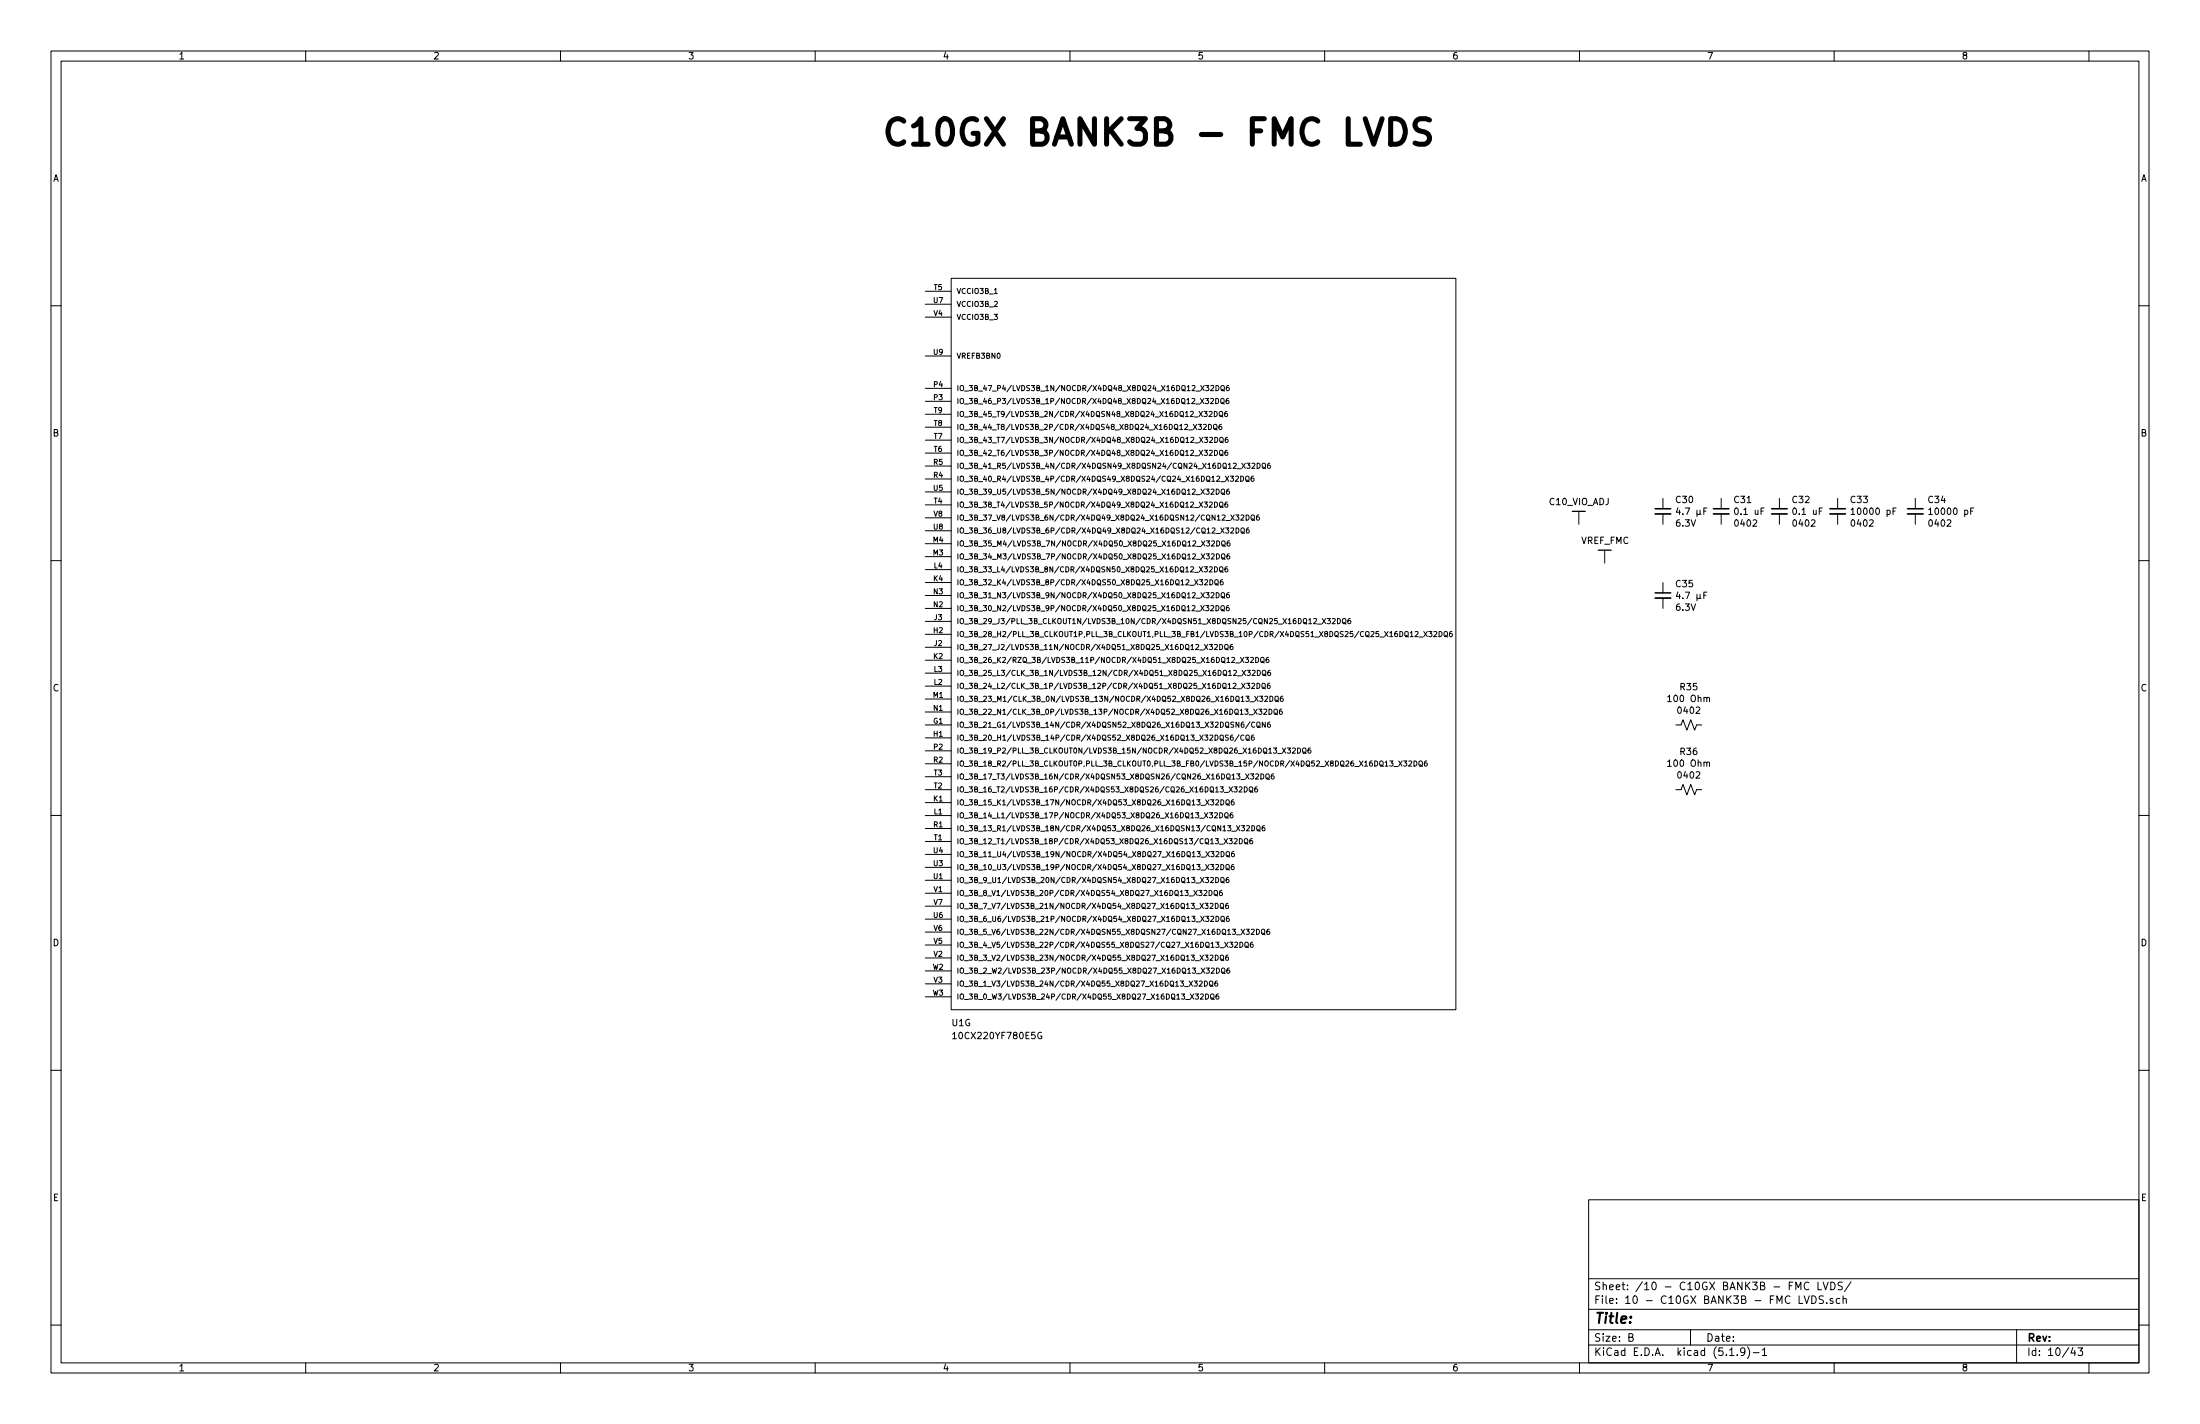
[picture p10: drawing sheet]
<svg xmlns="http://www.w3.org/2000/svg" width="432mm" height="279mm" viewBox="0 0 432 279" stroke-linecap="round" stroke-linejoin="round" font-family="sans-serif">
<g fill="none" stroke="#000" stroke-width=".2">
<path d="M10 10h411.8v259.4h-411.8zM12 12h407.8v255.4h-407.8zM60 10v2M110 10v2M160 10v2M210 10v2M260 10v2M310 10v2M360 10v2M410 10v2M10 60h2M181.6 57.2h5.1"/>
<path d="M181.6 59.7h5.1M186.7 54.6h99v143.5h-99zM195.2 57.6h.6M419.8 60h2M181.6 78.7h5.1M181.6 76.2h5.1M181.6 69.9h5.1M181.6 62.2h5.1M235.6 78.2l.7 1M235.7 75.6l.6 1.1M236.3 78.2l-.7 1M236.3 75.6l-.6 1.1"/>
<path d="M236.6 78.2h.6l-.3 .4 .3 .1v.4l-.2 .1-.4-.1M236.6 75.6h.7l-.4 .4 .4 .2-.1 .4-.1 .1-.5-.1M237.6 78.3l.4-.1 .2 .3-.6 .7h.6M237.6 75.7l.4-.1 .2 .3-.6 .8h.6M238.6 78.2a.51 .51 0 0 1 .6 .5 .51 .51 0 0 1-.6 .5zM238.7 75.6a.51 .51 0 0 1 .5 .5 .51 .51 0 0 1-.5 .6zM239.6 78.3l.2-.1 .4 .1 .1 .5-.3 .4-.4-.2zM239.7 75.8l.2-.2 .4 .2v.5l-.2 .4a.36 .36 0 0 1-.5-.4zM239.8 78.9l.5 .4M239.8 76.4l.6 .3M241.1 78.2h-.2a.63 .63 0 0 0-.1 1l.4-.1v-.4l-.2-.1-.4 .1M241.2 75.6h-.2a.63 .63 0 0 0-.1 1.1l.3-.1 .1-.4-.2-.2-.4 .2"/>
<path d="M181.6 94h5.1M181.6 91.4h5.1M181.6 99.1h5.1M181.6 88.9h5.1M181.6 86.4h5.1M181.6 83.8h5.1M181.6 81.3h5.1M181.6 96.5h5.1M235.2 83.3h.6l-.3 .3 .3 .2v.4l-.2 .1-.4-.1M235.7 96l.7 1M236.2 83.3h.4l.2 .2-.7 .8h.7M236.3 80.7h.6l-.3 .4 .3 .2v.3l-.2 .1-.4-.1"/>
<path d="M236.3 98.5h.7l-.4 .4 .4 .2-.1 .3-.1 .1-.5-.1M236.3 88.3h.7l-.4 .4 .4 .2-.1 .4-.1 .1-.5-.1M236.4 85.8h.6l-.3 .4 .3 .2v.3l-.2 .1-.4-.1M236.4 96l-.7 1M236.7 96h.6l-.3 .3 .3 .2v.4l-.2 .1-.4-.1M237.2 83.3a.51 .51 0 0 1 .6 .5 .51 .51 0 0 1-.6 .5zM237.3 80.8l.4-.1 .2 .3-.6 .7h.6M237.4 98.6l.3-.1 .2 .3-.6 .7h.6M237.4 88.4l.3-.1 .2 .3-.6 .8h.6M237.4 85.9l.4-.1 .2 .3-.6 .7h.6M237.7 96h.4l.2 .2-.7 .8h.7M238.2 83.4l.2-.1 .4 .1 .1 .5-.3 .4-.4-.2z"/>
<path d="M238.3 80.7a.51 .51 0 0 1 .6 .5 .51 .51 0 0 1-.6 .5zM238.4 98.5a.51 .51 0 0 1 .6 .5 .51 .51 0 0 1-.6 .5zM238.4 88.3a.51 .51 0 0 1 .6 .5 .51 .51 0 0 1-.6 .6zM238.4 84l.5 .4M238.4 85.8a.51 .51 0 0 1 .6 .5 .51 .51 0 0 1-.6 .5zM238.7 96a.51 .51 0 0 1 .6 .5 .51 .51 0 0 1-.6 .5zM239.3 80.8l.2-.1 .4 .1 .1 .6-.2 .3h-.3l-.2-.1zM239.4 98.6l.2-.1 .4 .1v.6l-.2 .3-.4-.1zM239.4 88.5l.2-.2 .4 .2v.5l-.2 .4-.4-.2zM239.4 85.9l.2-.1 .4 .1 .1 .6a.36 .36 0 0 1-.5 .3l-.2-.3zM239.5 81.5l.5 .3M239.5 99.3l.6 .3"/>
<path d="M239.5 89.1l.6 .3M239.6 86.6l.5 .3M239.6 94.5h.8M239.7 83.3h-.2a.63 .63 0 0 0-.1 1l.4-.1v-.4l-.2-.2-.4 .2M239.7 96.1l.2-.1 .4 .1 .1 .5-.2 .3-.3 .1-.2-.2zM239.9 96.7l.5 .4M240.5 93.4l.7 1M240.8 80.7l-.4 .2v.6l.2 .2 .3-.1-.1-.4-.2-.1-.2 .2M240.9 98.5l-.4 .2-.1 .6 .2 .2 .3-.1v-.5h-.3l-.2 .2M240.9 88.3l-.4 .3-.1 .6 .2 .2 .3-.1v-.5l-.3-.1-.2 .2M240.9 85.8l-.4 .2v.6l.1 .2 .4-.1-.1-.5h-.3l-.1 .2M241.2 93.4l-.7 1"/>
<path d="M241.2 96h-.2a.63 .63 0 0 0-.1 1l.4-.1v-.4l-.2-.2-.4 .2M241.5 93.4h.6l-.3 .4 .3 .2v.3l-.2 .1-.4-.1M242.5 93.5l.4-.1 .2 .3-.7 .7h.7M242.8 92h.8M243.5 93.4a.51 .51 0 0 1 .6 .5 .51 .51 0 0 1-.6 .5zM243.7 90.9l.7 1M244.4 90.9l-.7 1M244.5 93.5l.2-.1 .4 .1 .1 .6a.36 .36 0 0 1-.5 .3l-.2-.3zM244.7 94.2l.5 .3M244.7 90.9h.6l-.3 .4 .3 .1v.4l-.1 .1-.5-.1M245.7 91l.4-.1 .2 .3-.6 .7h.6M246 93.4l-.4 .2-.1 .6 .2 .2 .4-.1-.1-.4-.3-.1-.2 .2"/>
<path d="M246.7 90.9a.51 .51 0 0 1 .6 .5 .51 .51 0 0 1-.6 .5zM247.8 91l.2-.1 .3 .1 .1 .5-.2 .4-.4-.2zM247.9 91.6l.5 .4M249.3 90.9h-.2a.63 .63 0 0 0-.1 1l.3-.1 .1-.4-.2-.1-.4 .1M326.4 97.8v2M337.8 97.8v2M349.2 97.8v2M360.7 97.8v2M372.2 99.7h-.6v1.2M375.9 97.8v2M387.4 99.7h-.6v1.2M10 110h2"/>
<path d="M181.6 114.3h5.1M181.6 111.8h5.1M181.6 109.2h5.1M181.6 106.7h5.1M181.6 119.4h5.1M181.6 116.8h5.1M181.6 104.1h5.1M181.6 101.6h5.1M234.5 113.7l.6 1.1M235.1 113.7l-.6 1.1M235.4 111.2l.6 1M235.4 113.7h.6l-.3 .4 .3 .1v.5l-.1 .1-.5-.1"/>
<path d="M235.7 118.8l.6 1M235.7 116.3l.7 1M235.8 108.7l.6 1M236 111.2l-.6 1M236.3 111.2h.7l-.4 .4 .4 .2-.1 .3-.1 .1-.5-.1M236.3 118.8l-.6 1M236.4 116.3l-.7 1M236.4 113.8l.4-.1 .2 .3-.6 .8h.6M236.4 108.7l-.6 1M236.6 118.8h.7l-.4 .4 .4 .2-.1 .3-.1 .1-.5-.1M236.7 116.3h.6l-.3 .4 .3 .1v.4l-.2 .1-.4-.1M236.7 108.7h.7l-.4 .3 .4 .2-.1 .4-.1 .1-.5-.1"/>
<path d="M236.8 106.1h.6l-.3 .4 .3 .2v.3l-.2 .1-.4-.1M237.4 111.3l.3-.1 .2 .3-.6 .7h.6M237.5 113.7a.51 .51 0 0 1 .6 .5 .51 .51 0 0 1-.6 .6zM237.6 118.9l.4-.1 .2 .3-.6 .7h.6M237.7 116.4l.4-.1 .2 .3-.7 .7h.7M237.7 108.7h.4l.2 .2-.6 .8h.6M237.8 106.2l.4-.1 .2 .3-.7 .7h.7M238.4 111.2a.51 .51 0 0 1 .6 .5 .51 .51 0 0 1-.6 .5zM238.5 113.9l.2-.2 .4 .2v.7l-.2 .2-.4-.2zM238.6 114.5l.5 .3M238.7 118.8a.51 .51 0 0 1 .5 .5 .51 .51 0 0 1-.5 .5zM238.7 104.7h.7"/>
<path d="M238.7 116.3a.51 .51 0 0 1 .6 .5 .51 .51 0 0 1-.6 .5zM238.8 108.7a.51 .51 0 0 1 .5 .5 .51 .51 0 0 1-.5 .5zM238.8 106.1a.51 .51 0 0 1 .6 .5 .51 .51 0 0 1-.6 .5zM239.4 111.3l.2-.1 .4 .1v.6l-.2 .3-.4-.1zM239.5 112l.6 .3M239.6 103.6l.7 1M239.7 118.9l.2-.1 .4 .1v.6l-.2 .3a.36 .36 0 0 1-.5-.3zM239.7 116.4l.2-.1 .4 .1 .1 .5-.2 .3-.3 .1-.2-.2zM239.8 108.8l.2-.1 .4 .1v.5l-.1 .3-.3 .1-.2-.2zM239.8 106.2l.2-.1 .4 .1 .1 .6-.2 .3h-.3l-.2-.1zM239.8 119.6l.6 .3M239.9 117l.5 .4"/>
<path d="M239.9 109.4l.6 .4M240 113.7l-.4 .1-.1 .8 .2 .2 .3-.1v-.5l-.3-.1-.2 .2M240 106.9l.5 .3M240.3 103.6l-.7 1M240.6 103.6h.6l-.4 .4 .4 .1-.1 .4h-.5M240.6 102.1h.8M240.9 111.2l-.4 .2-.1 .6 .2 .2 .3-.1v-.5h-.3l-.2 .2M241.2 118.8h-.2a.63 .63 0 0 0-.1 1l.3-.1 .1-.3-.2-.2-.4 .2M241.2 116.3h-.2a.63 .63 0 0 0-.1 1l.4-.1v-.4l-.2-.1-.4 .1M241.3 108.7h-.2a.63 .63 0 0 0-.1 1l.3-.1 .1-.4-.2-.2-.4 .2M241.3 106.1l-.4 .2-.1 .6 .2 .2 .4-.1-.1-.4-.3-.1-.2 .2M241.6 103.7l.4-.1 .1 .3-.6 .7h.6"/>
<path d="M241.6 101l.6 1.1M242.2 101l-.6 1.1M242.5 101h.7l-.4 .4 .3 .1v.5l-.1 .1-.5-.1M242.6 103.6a.51 .51 0 0 1 .6 .5 .51 .51 0 0 1-.6 .5zM243.6 101.1l.3-.1 .2 .3-.6 .8h.6M243.6 103.7l.2-.1 .4 .1v.5l-.2 .4-.4-.2zM243.7 104.3l.6 .4M244.6 101a.51 .51 0 0 1 .6 .5 .51 .51 0 0 1-.6 .6zM245.1 103.6l-.3 .1-.2 .7 .2 .2 .4-.1-.1-.5h-.3l-.2 .1M245.6 101.2l.2-.2 .4 .2v.7l-.2 .2-.4-.2zM245.7 101.8l.6 .3M247.1 101l-.4 .1-.1 .8 .2 .2 .3-.1v-.5l-.3-.1-.2 .2"/>
<path d="M309.9 100.3v2.6M315 108v2.5M326.4 100.8v2.1M326.4 114.3v2M326.4 117.3v2.1M337.8 100.8v2.1M349.2 100.8v2.1M360.7 100.8v2.1M363.3 100l.4-.3v1.2M363.3 100.9h.7M375.9 100.8v2.1M378.6 100l.3-.3v1.2"/>
<path d="M378.6 100.9h.7M419.8 110h2M181.6 124.5h5.1M181.6 127h5.1M181.6 121.9h5.1M181.6 129.5h5.1M181.6 134.6h5.1M181.6 132.1h5.1M181.6 137.2h5.1M181.6 139.7h5.1M236.4 126.4l.7 1.1M237.1 126.4l-.7 1.1"/>
<path d="M237.4 126.4h.6l-.4 .4 .4 .2-.1 .4-.1 .1-.4-.1M238.4 126.5l.4-.1 .2 .3-.7 .8h.7M239.4 126.4a.51 .51 0 0 1 .6 .5 .51 .51 0 0 1-.6 .6zM240.4 126.6l.2-.2 .4 .2v.5l-.1 .3-.3 .1-.2-.2zM240.6 127.2l.5 .3M241.9 126.4l-.4 .3-.1 .6 .2 .2 .4-.1-.1-.5-.3-.1-.2 .2M242.5 130.1h.8M242.8 135.2h.8M242.9 132.6h.8M243.5 129l.6 1M243.7 134.1l.7 1M243.8 131.5l.7 1"/>
<path d="M244.1 129l-.6 1M244.4 134.1l-.7 1M244.4 129h.7l-.4 .4 .4 .1-.1 .4-.1 .1-.5-.1M244.5 131.5l-.7 1M244.7 134.1h.6l-.3 .3 .3 .2-.1 .4-.1 .1-.4-.1M244.8 131.5h.6l-.3 .4 .3 .2-.1 .3-.1 .1-.4-.1M245.3 137.7h.8M245.4 129.1l.4-.1 .2 .3-.6 .7h.6M245.7 134.1h.4l.2 .2-.7 .8h.7M245.8 131.6l.4-.1 .2 .3-.7 .7h.7M246.1 139.1l.6 1.1M246.3 136.6l.6 1"/>
<path d="M246.5 129a.51 .51 0 0 1 .5 .5 .51 .51 0 0 1-.5 .5zM246.7 134.1a.51 .51 0 0 1 .6 .5 .51 .51 0 0 1-.6 .5zM246.7 139.1l-.6 1.1M246.8 131.5a.51 .51 0 0 1 .6 .5 .51 .51 0 0 1-.6 .5zM246.9 136.6l-.6 1M247 139.1h.7l-.4 .4 .4 .2-.1 .4-.1 .1-.5-.1M247.2 136.6h.7l-.4 .4 .4 .2-.1 .3-.1 .1-.5-.1M247.5 129.1l.2-.1 .4 .1v.5l-.1 .3-.3 .1-.2-.2zM247.6 129.7l.6 .4M247.7 134.2l.2-.1 .4 .1v.5l-.1 .3-.3 .1-.2-.2zM247.8 131.6l.2-.1 .4 .1v.6l-.2 .3a.36 .36 0 0 1-.4-.3zM247.9 134.8l.5 .4"/>
<path d="M248 132.3l.5 .3M248.1 139.2l.3-.1 .2 .3-.6 .8h.6M248.2 136.7l.4-.1 .2 .3-.6 .7h.6M249 129l-.5 .2v.6l.2 .2 .3-.1v-.5h-.3l-.2 .1M249.1 139.1a.51 .51 0 0 1 .6 .5 .51 .51 0 0 1-.6 .6zM249.2 134.1h-.3l-.2 .4 .1 .5h.4v-.5l-.3-.1-.2 .2M249.3 136.6a.51 .51 0 0 1 .5 .5 .51 .51 0 0 1-.5 .5zM249.3 131.5h-.2a.63 .63 0 0 0-.1 1l.4-.1v-.3l-.2-.2-.4 .2M250.1 139.3l.2-.2 .4 .2v.5a.36 .36 0 0 1-.4 .4l-.3-.4zM250.2 139.9l.6 .3M250.3 136.7l.2-.1 .4 .1v.6l-.1 .3h-.3l-.2-.1zM250.4 137.4l.6 .3"/>
<path d="M251.6 139.1l-.4 .3-.1 .6 .2 .2 .3-.1v-.5l-.3-.1-.2 .2M251.8 136.6h-.2a.63 .63 0 0 0-.1 1h.3l.1-.4-.2-.2-.4 .2M257.8 121.4h.4l.2 .2-.6 .8h.6M258.6 122.5h.8M259.5 121.4l.7 1M260.2 121.4l-.7 1M260.5 121.4h.6l-.3 .3 .3 .2v.4l-.2 .1-.4-.1M261.5 121.4h.4l.2 .2-.7 .8h.7M262.5 121.4a.51 .51 0 0 1 .6 .5 .51 .51 0 0 1-.6 .5zM263.5 121.5l.2-.1 .4 .1 .1 .5-.3 .4a.36 .36 0 0 1-.4-.4zM263.7 122.1l.5 .4M265 121.4h-.2a.63 .63 0 0 0-.1 1l.4-.1v-.4l-.2-.2-.4 .2"/>
<path d="M275.8 124l.2-.1 .4 .1v.6l-.3 .3-.3-.1zM275.9 124.7l.6 .3M276.8 124.2l.3-.3v1M276.8 124.9h.6M277.7 124l.5-.1 .1 .3-.6 .7h.6M278.5 125h.8M279.5 123.9l.6 1M280.1 123.9l-.6 1M280.4 123.9h.7l-.4 .4 .4 .2-.1 .3-.2 .1-.4-.1M281.4 124l.4-.1 .2 .3-.6 .7h.6M282.4 123.9a.51 .51 0 0 1 .6 .5 .51 .51 0 0 1-.6 .5zM283.5 124l.2-.1 .3 .1 .1 .6-.2 .3h-.2l-.2-.1z"/>
<path d="M283.6 124.7l.5 .3M285 123.9h-.2a.63 .63 0 0 0-.1 1l.3-.1 .1-.3-.2-.2-.4 .2M335 137l.2-.2 .3 .1v.8M10 160h2M181.6 142.2h5.1M181.6 144.8h5.1M181.6 157.5h5.1M181.6 147.3h5.1M181.6 149.9h5.1M181.6 154.9h5.1M181.6 152.4h5.1M236.4 159.5l.7 1"/>
<path d="M236.6 156.9l.7 1M237.1 159.5l-.7 1M237.3 156.9l-.7 1M237.4 159.5h.6l-.4 .3 .4 .2-.1 .4-.1 .1-.4-.1M237.6 156.9h.6l-.3 .4 .3 .2v.3l-.2 .1-.4-.1M238.4 159.5h.4l.2 .2-.7 .8h.7M238.6 157l.4-.1 .2 .3-.6 .7h.6M239.4 159.5a.51 .51 0 0 1 .6 .5 .51 .51 0 0 1-.6 .5zM239.6 145l.6 .3M239.6 156.9a.51 .51 0 0 1 .6 .5 .51 .51 0 0 1-.6 .5zM240.3 155.5h.8M240.4 159.6l.2-.1 .4 .1v.5l-.1 .3-.3 .1-.2-.2z"/>
<path d="M240.6 157l.2-.1 .4 .1 .1 .6-.3 .3-.4-.1zM240.8 157.7l.5 .3M241.1 144.3h-.5a.42 .42 0 0 0 .4 .5v.4h-.5M241.2 154.4l.7 1M241.9 159.5l-.4 .2-.1 .6 .2 .2 .4-.1-.1-.5-.3-.1-.2 .2M241.9 154.4l-.7 1M242 144.2l-.5 .2v.6l.2 .2 .3-.1v-.4l-.3-.1-.2 .2M242.1 156.9h-.1a.63 .63 0 0 0-.1 1l.3-.1v-.3l-.1-.2-.4 .2M242.2 154.4h.6l-.3 .4 .3 .1v.4l-.2 .1-.4-.1M243.2 154.5l.4-.1 .2 .3-.6 .7h.6M243.2 144.2l-.9 1.3M243.6 152.9h.7"/>
<path d="M244.1 141.7l-.4 .1-.1 .7 .2 .2 .3-.1v-.5h-.3l-.2 .1M244.1 144.3a.46 .46 0 0 0-.6 .4 .46 .46 0 0 0 .6 .4M244.2 154.4a.51 .51 0 0 1 .6 .5 .51 .51 0 0 1-.6 .5zM244.5 151.8l.7 1.1M244.6 144.3l.2-.1 .4 .1v.8l-.2 .1-.4-.1zM244.7 145l.5 .3M245.2 140.2h.7M245.2 151.8l-.7 1.1M245.2 154.5l.2-.1 .4 .1 .1 .5-.3 .4a.36 .36 0 0 1-.4-.4zM245.3 141.6l-.8 1.3M245.4 155.1l.5 .4M245.4 151.8h.7l-.4 .4 .4 .2-.1 .4-.1 .1-.5-.1"/>
<path d="M246.1 144.2l-.4 .1-.1 .7 .2 .2 .3-.1v-.4l-.3-.1-.2 .2M246.3 141.8a.45 .45 0 0 0-.7 .4 .45 .45 0 0 0 .7 .4M246.5 151.9l.3-.1 .2 .3-.6 .8h.6M246.7 154.4h-.1a.63 .63 0 0 0-.1 1l.3-.1v-.4l-.1-.1-.4 .1M246.8 141.7l.5 .1v.5l-.2 .4-.4-.2v-.5zM246.8 142.4l.6 .4M247.5 151.8a.51 .51 0 0 1 .6 .5 .51 .51 0 0 1-.6 .6zM248.3 141.7v1l-.5-1v1M248.5 152l.2-.2 .4 .2v.5l-.1 .3-.3 .1-.2-.2zM248.6 152.6l.6 .3M249.3 141.7h-.2a.63 .63 0 0 0-.1 1l.3-.1 .1-.4-.2-.1-.4 .1M250 151.8l-.4 .3-.1 .6 .2 .2 .3-.1v-.5l-.3-.1-.2 .2"/>
<path d="M250.8 147.9h.7M251.7 146.8l.6 1M252.3 146.8l-.6 1M252.7 146.8h.6l-.4 .3 .4 .2-.1 .4-.1 .1-.4-.1M253.7 146.8h.4l.2 .2-.7 .8h.7M254.7 146.8a.51 .51 0 0 1 .6 .5 .51 .51 0 0 1-.6 .5zM255.7 146.9l.2-.1 .4 .1v.5a.36 .36 0 0 1-.4 .4l-.2-.4zM255.9 147.5l.5 .4M257.2 146.8l-.4 .2-.1 .6 .2 .2 .4-.1-.1-.5-.3-.1-.2 .2M271.9 150.3h.5M272.8 149.3h.6l-.3 .4 .3 .2v.3l-.2 .1-.4-.1M273.6 150.4h.8"/>
<path d="M274.5 149.3l.7 1M275.2 149.3l-.7 1M275.5 149.3h.6l-.3 .4 .3 .2v.3l-.2 .1-.4-.1M276.5 149.4l.4-.1 .2 .3-.6 .7h.6M277.5 149.3a.51 .51 0 0 1 .6 .5 .51 .51 0 0 1-.6 .5zM278.5 149.4l.2-.1 .4 .1 .1 .6a.36 .36 0 0 1-.5 .3l-.2-.3zM278.7 150.1l.5 .3M280 149.3l-.4 .2v.6l.1 .2 .4-.1-.1-.5h-.3l-.1 .2M328.9 142.2h1l.4-1 .8 2.1 .8-2.1 .7 2.1 .4-1.1h1M328.9 154.9h1l.4-1 .8 2.1 .8-2.1 .7 2.1 .4-1.1h1M335 149.7l.2-.2 .3 .1v.8M419.8 160h2"/>
<path d="M181.6 160h5.1M181.6 162.6h5.1M181.6 165.1h5.1M181.6 172.7h5.1M181.6 170.2h5.1M181.6 167.6h5.1M181.6 175.3h5.1M181.6 177.8h5.1M235.3 174.7h.6l-.3 .4 .3 .2v.3l-.2 .1-.4-.1M235.6 172.2l.7 1M235.7 179.8l.6 1M236.3 174.8l.4-.1 .2 .3-.7 .7h.7"/>
<path d="M236.3 172.2l-.7 1M236.3 179.8l-.6 1M236.5 177.2h.6l-.3 .4 .3 .2-.1 .4h-.5M236.6 172.2h.6l-.3 .3 .3 .2v.4l-.2 .1-.4-.1M236.6 179.8h.7l-.4 .4 .4 .1-.1 .4-.1 .1-.5-.1M236.6 169.6l.7 1M236.7 167.1l.7 1M237.3 174.7a.51 .51 0 0 1 .6 .5 .51 .51 0 0 1-.6 .5zM237.3 169.6l-.7 1M237.4 167.1l-.7 1M237.5 177.3l.4-.1 .2 .3-.6 .8h.6M237.6 172.2h.4l.2 .2-.6 .8h.6"/>
<path d="M237.6 169.6h.6l-.3 .4 .3 .2v.3l-.2 .1-.4-.1M237.6 167.1h.7l-.4 .4 .4 .1-.1 .4-.1 .1-.5-.1M237.6 179.9l.4-.1 .2 .3-.6 .7h.6M238.3 174.8l.2-.1 .4 .1 .1 .6-.3 .3-.4-.1zM238.5 175.5l.5 .3M238.5 177.2a.51 .51 0 0 1 .6 .5 .51 .51 0 0 1-.6 .6zM238.6 172.2a.51 .51 0 0 1 .6 .5 .51 .51 0 0 1-.6 .5zM238.6 169.7l.4-.1 .2 .3-.6 .7h.6M238.7 167.2l.4-.1 .1 .3-.6 .7h.6M238.7 179.8a.51 .51 0 0 1 .5 .5 .51 .51 0 0 1-.5 .5zM239.3 165.6h.8M239.5 177.4l.2-.2 .4 .2 .1 .5-.2 .3-.3 .1-.2-.2z"/>
<path d="M239.6 172.3l.2-.1 .4 .1 .1 .5-.3 .4-.4-.2zM239.6 169.6a.51 .51 0 0 1 .6 .5 .51 .51 0 0 1-.6 .5zM239.7 167.1a.51 .51 0 0 1 .6 .5 .51 .51 0 0 1-.6 .5zM239.7 179.9l.2-.1 .4 .1v.5l-.2 .4a.36 .36 0 0 1-.5-.4zM239.7 178l.5 .3M239.8 172.9l.5 .4M239.8 174.7l-.4 .2-.1 .6 .2 .2 .4-.1-.1-.5h-.3l-.2 .2M240.3 164.5l.6 1.1M240.6 160.2l.5 .4M240.6 169.7l.2-.1 .4 .1 .1 .6-.3 .3-.4-.1zM240.7 167.2l.2-.1 .4 .1v.5l-.2 .4a.36 .36 0 0 1-.5-.4zM240.8 170.4l.5 .3"/>
<path d="M240.8 167.8l.6 .4M240.9 164.5l-.6 1.1M241 177.2l-.3 .1-.1 .8 .1 .2 .4-.1-.1-.5-.3-.1-.1 .2M241.1 172.2h-.2a.63 .63 0 0 0-.1 1l.4-.1v-.4l-.2-.2-.4 .2M241.2 179.8h-.2a.63 .63 0 0 0-.1 1l.3-.1 .1-.4-.2-.1-.4 .1M241.2 164.5h.7l-.4 .4 .4 .2-.1 .4-.1 .1-.5-.1M241.8 163.1h.7M242.1 169.6h-.1a.63 .63 0 0 0-.1 1l.3-.1v-.3l-.1-.2-.4 .2M242.2 167.1h-.2a.63 .63 0 0 0-.1 1l.3-.1 .1-.4-.2-.1-.4 .1M242.2 164.6l.4-.1 .2 .3-.6 .8h.6M242.7 162l.7 1M243.3 164.5a.51 .51 0 0 1 .5 .5 .51 .51 0 0 1-.5 .6z"/>
<path d="M243.4 162l-.7 1M243.7 162h.6l-.4 .4 .4 .2-.1 .3-.1 .1-.4-.1M244.3 164.7l.2-.2 .4 .2v.5l-.2 .4a.36 .36 0 0 1-.5-.4zM244.4 165.3l.6 .3M244.7 162.1l.4-.1 .1 .3-.6 .7h.6M245.7 162a.51 .51 0 0 1 .6 .5 .51 .51 0 0 1-.6 .5zM245.8 164.5h-.2a.63 .63 0 0 0-.1 1.1l.3-.1 .1-.4-.2-.2-.4 .2M246.7 162.1l.2-.1 .4 .1v.6l-.2 .3-.4-.1zM246.8 162.8l.6 .3M248.2 162l-.3 .1-.2 .3 .1 .5 .4 .1v-.6h-.3l-.2 .2M181.6 180.3h5.1M181.6 188h5.1"/>
<path d="M181.6 193h5.1M181.6 185.4h5.1M181.6 182.9h5.1M181.6 190.5h5.1M181.6 195.6h5.1M234.4 192.5h.6l-.4 .4 .4 .1-.1 .4-.1 .1-.4-.1M234.6 195h.6l-.3 .4 .3 .2v.3l-.2 .1-.4-.1M235.4 192.6l.4-.1 .2 .3-.7 .7h.7M235.6 195.1l.4-.1 .2 .3-.6 .7h.6M236.4 192.5a.51 .51 0 0 1 .6 .5 .51 .51 0 0 1-.6 .5zM236.5 187.4h.6l-.3 .4 .3 .2-.1 .4-.5-.1M236.6 195a.51 .51 0 0 1 .6 .5 .51 .51 0 0 1-.6 .5z"/>
<path d="M236.7 189.9h.7l-.4 .4 .4 .2-.1 .4-.1 .1-.5-.1M237.4 192.6l.2-.1 .4 .1v.5a.36 .36 0 0 1-.4 .4l-.2-.4zM237.5 187.5l.4-.1 .2 .3-.6 .7h.6M237.6 193.2l.5 .4M237.6 195.1l.2-.1 .4 .1 .1 .6-.3 .3a.36 .36 0 0 1-.4-.3zM237.7 190l.4-.1 .2 .3-.6 .8h.6M237.8 195.8l.5 .3M238.5 187.4a.51 .51 0 0 1 .6 .5 .51 .51 0 0 1-.6 .5zM238.8 189.9a.51 .51 0 0 1 .5 .5 .51 .51 0 0 1-.5 .6zM238.9 192.5l-.4 .2-.1 .6 .2 .2 .4-.1-.1-.5h-.3l-.2 .1M239.1 195h-.1a.63 .63 0 0 0-.1 1l.3-.1v-.3l-.1-.2-.4 .2M239.4 186h.8"/>
<path d="M239.5 187.5l.2-.1 .4 .1 .1 .6-.2 .3h-.3l-.2-.1zM239.7 188.2l.5 .3M239.8 190.1l.2-.2 .4 .2v.5l-.2 .4-.4-.2zM239.8 180.5l.6 .4M239.9 190.7l.6 .3M240.4 184.9l.6 1M241 187.4l-.3 .1-.1 .7 .1 .2 .4-.1-.1-.5h-.3l-.1 .2M241 184.9l-.6 1M241.3 189.9h-.2a.63 .63 0 0 0-.1 1.1l.3-.1 .1-.4-.2-.2-.4 .2M241.3 184.9h.7l-.4 .3 .4 .2-.1 .4-.1 .1-.5-.1M242.3 184.9h.4l.2 .2-.6 .8h.6M242.7 183.4h.8"/>
<path d="M243.4 184.9a.51 .51 0 0 1 .5 .5 .51 .51 0 0 1-.5 .5zM243.6 182.3l.7 1M244.3 182.3l-.7 1M244.4 185l.2-.1 .4 .1v.5l-.2 .4-.4-.2zM244.5 185.6l.6 .4M244.6 182.3h.6l-.3 .4 .3 .1v.4l-.2 .1-.4-.1M245.6 182.4l.4-.1 .2 .3-.7 .7h.7M245.9 184.9h-.2a.63 .63 0 0 0-.1 1l.3-.1 .1-.4-.2-.2-.4 .2M246.6 182.3a.51 .51 0 0 1 .6 .5 .51 .51 0 0 1-.6 .5zM247.6 182.4l.2-.1 .4 .1-.1 .9h-.3l-.2-.1zM247.8 183.1l.5 .3M249.1 182.3l-.3 .1-.2 .7 .2 .2 .4-.1-.1-.4-.3-.1-.2 .2"/>
<path d="M10 210h2M187 202.9l.4-.4v1.3M187 203.8h.7M204.4 202.6a.59 .59 0 0 0-.7 .6 .59 .59 0 0 0 .7 .6l.1-.5h-.3M419.8 210h2M311.8 235.4h108v32h-108zM10 260h2M311.8 256.9h108M311.8 250.9h108M354.1 254.3l.5 1.5 .5-1.5M355 251.7a.71 .71 0 0 0-1 .5 .71 .71 0 0 0 .8 .9l.2-.2M355.6 254.3a.76 .76 0 0 1 .9 .7 .76 .76 0 0 1-.9 .8z"/>
<path d="M356.8 251.6v1.5h.7M357.8 251.6l.5 1.5 .5-1.5M357.9 254.3h-.6l-.3 .2 .1 .3 .7 .4v.4l-.2 .2-.6-.1M358.5 255.6v.2M359.3 251.6a.75 .75 0 0 1 .9 .7 .75 .75 0 0 1-.9 .8zM359.7 254.8h-.3l-.2 .2 .1 .2 .4 .1v.4h-.5M361.1 254.8h-.4l-.3 .2 .1 .6 .2 .2 .4-.1M361.6 251.6h-.6l-.2 .2 .1 .4 .6 .3v.4l-.2 .2-.5-.1M361.7 254.9l.2-.1h.4l.1 1M361.7 254.3v1.5M363.3 251.5l-1.3 1.9M419.8 260h2"/>
<path d="M60 267.4v2M110 267.4v2M160 267.4v2M210 267.4v2M260 267.4v2M310 267.4v2M311.8 263.9h108M311.8 260.9h108M319.7 262.4l.7-.1 .1-.2-.1-.4h-.7v1.5h.6l.2-.2 .1-.3-.4-.3M331.8 260.9v3M339.5 266h.8M341 265.8v.2"/>
<path d="M342.5 265.1l-.3 .3-.4-.1-.2-.2 .2-.6h.4l.3 .2-.1 .9-.3 .4h-.3M343 264.3a1.71 1.71 0 0 1 0 2.2M344.1 265.4h1.2M345.9 264.9l.4-.4v1.5M345.9 266h.9M360 267.4v2M395.8 260.9v6.5M406.9 264.4l-.4 1.1h.9M407.2 265v1M407.8 264.5h1l-.5 .5 .4 .2v.6l-.2 .2-.7-.2M410 267.4v2"/>
</g>
<path d="M324.9 100.8h3M324.9 117.3h3M336.3 100.8h3M347.7 100.8h3.1M359.2 100.8h3M374.4 100.8h3" fill="none" stroke="#000" stroke-width=".33"/>
<path d="M324.9 99.8h3M336.3 99.8h3M347.7 99.8h3.1M359.2 99.8h3M374.4 99.8h3M324.9 116.3h3" fill="none" stroke="#000" stroke-width=".3"/>
<path d="M308.6 100.3h2.5M313.7 108h2.5" fill="none" stroke="#000" stroke-width=".25"/>
<path d="M267.9 23.3l1.7 5 1.7-5M272.9 23.3h1.2a2.29 2.29 0 0 1 1.7 2.9 2.19 2.19 0 0 1-2.9 2.1zM280.6 23.5l-.7-.2h-1.2a1.22 1.22 0 0 0-1 1.2 1.22 1.22 0 0 0 1 1.2 1.79 1.79 0 0 1 1.9 1.2 1.27 1.27 0 0 1-1 1.4h-1.2l-.7-.2" fill="none" stroke="#000" stroke-width=".99"/>
<text font-size="7" x="172.7" y="28.5">C10GX BANK3B - FMC LVDS</text>
<text font-size="2.8" x="312.8" y="259.7">Title:</text>
<g font-size="2.1">
<text x="312.8" y="255.8">File: 10 - C10GX BANK3B - FMC LVDS.sch</text>
<text x="312.8" y="253.1">Sheet: /10 - C10GX BANK3B - FMC LVDS/</text>
<text x="312.8" y="263.2">Size: B</text>
<text x="334.8" y="263.2">Date:</text>
<text x="397.8" y="263.2">Rev:</text>
<text x="312.8" y="266">KiCad E.D.A. kicad (5.1.9)-1</text>
<text x="397.8" y="266">Id: 10/43</text>
</g>
<g font-size="1.8">
<text x="35" y="11.6">1</text>
<text x="85" y="11.6">2</text>
<text x="135" y="11.6">3</text>
<text x="185" y="11.6">4</text>
<text x="235" y="11.6">5</text>
<text x="285" y="11.6">6</text>
<text x="335" y="11.6">7</text>
<text x="385" y="11.6">8</text>
<text x="10.4" y="35.6">A</text>
<text x="420.2" y="35.6">A</text>
<text x="10.4" y="85.6">B</text>
<text x="420.2" y="85.6">B</text>
<text x="304.1" y="99.1">C10_VIO_ADJ</text>
<text x="329" y="98.7">C30</text>
<text x="329.5" y="101">4.7 µF</text>
<text x="340.4" y="98.7">C31</text>
<text x="340.8" y="101">0.1 uF</text>
<text x="351.9" y="98.7">C32</text>
<text x="352.2" y="101">0.1 uF</text>
<text x="363.3" y="98.7">C33</text>
<text x="363.9" y="101">10000 pF</text>
<text x="378.5" y="98.7">C34</text>
<text x="379.2" y="101">10000 pF</text>
<text x="310.3" y="106.7">VREF_FMC</text>
<text x="329.1" y="103.3">6.3V</text>
<text x="340.7" y="103.3">0402</text>
<text x="352.1" y="103.3">0402</text>
<text x="363.6" y="103.3">0402</text>
<text x="378.8" y="103.3">0402</text>
<text x="329" y="115.2">C35</text>
<text x="329.1" y="119.8">6.3V</text>
<text x="329.5" y="117.5">4.7 µF</text>
<text x="10.4" y="135.6">C</text>
<text x="327.7" y="137.7">100 Ohm</text>
<text x="329.8" y="135.4">R35</text>
<text x="420.2" y="135.6">C</text>
<text x="329.5" y="140.1">0402</text>
<text x="329.8" y="148.1">R36</text>
<text x="327.7" y="150.4">100 Ohm</text>
<text x="329.5" y="152.8">0402</text>
<text x="10.4" y="185.6">D</text>
<text x="420.2" y="185.6">D</text>
<text x="186.9" y="201.3">U1G</text>
<text x="187.7" y="203.9">10CX220YF780E5G</text>
<text x="10.4" y="235.6">E</text>
<text x="420.2" y="235.6">E</text>
<text x="35" y="269">1</text>
<text x="85" y="269">2</text>
<text x="135" y="269">3</text>
<text x="185" y="269">4</text>
<text x="235" y="269">5</text>
<text x="285" y="269">6</text>
<text x="335" y="269">7</text>
<text x="385" y="269">8</text>
</g>
<g font-size="1.4">
<text x="183.3" y="59.4">U7</text>
<text x="183.3" y="56.9">T5</text>
<text x="187.7" y="57.7">VCCIO3B_1</text>
<text x="183.3" y="62">V4</text>
<text x="187.7" y="60.2">VCCIO3B_2</text>
<text x="187.7" y="62.7">VCCIO3B_3</text>
<text x="183.3" y="69.6">U9</text>
<text x="187.7" y="70.4">VREFB3BN0</text>
<text x="183.3" y="75.9">P4</text>
<text x="187.7" y="76.7">IO_3B_47_P4/LVDS3B_1N/NOCDR/X4DQ48_X8DQ24_X16DQ12_X32DQ6</text>
<text x="183.3" y="78.5">P3</text>
<text x="183.3" y="83.6">T8</text>
<text x="183.3" y="81">T9</text>
<text x="187.7" y="79.2">IO_3B_46_P3/LVDS3B_1P/NOCDR/X4DQ48_X8DQ24_X16DQ12_X32DQ6</text>
<text x="187.7" y="81.8">IO_3B_45_T9/LVDS3B_2N/CDR/X4DQSN48_X8DQ24_X16DQ12_X32DQ6</text>
<text x="183.3" y="88.6">T6</text>
<text x="183.3" y="86.1">T7</text>
<text x="187.7" y="89.4">IO_3B_42_T6/LVDS3B_3P/NOCDR/X4DQ48_X8DQ24_X16DQ12_X32DQ6</text>
<text x="187.7" y="86.9">IO_3B_43_T7/LVDS3B_3N/NOCDR/X4DQ48_X8DQ24_X16DQ12_X32DQ6</text>
<text x="187.7" y="84.3">IO_3B_44_T8/LVDS3B_2P/CDR/X4DQS48_X8DQ24_X16DQ12_X32DQ6</text>
<text x="183.3" y="93.7">R4</text>
<text x="183.3" y="91.2">R5</text>
<text x="187.7" y="94.5">IO_3B_40_R4/LVDS3B_4P/CDR/X4DQS49_X8DQS24/CQ24_X16DQ12_X32DQ6</text>
<text x="187.7" y="91.9">IO_3B_41_R5/LVDS3B_4N/CDR/X4DQSN49_X8DQSN24/CQN24_X16DQ12_X32DQ6</text>
<text x="183.3" y="96.3">U5</text>
<text x="183.3" y="101.3">V8</text>
<text x="183.3" y="98.8">T4</text>
<text x="187.7" y="99.6">IO_3B_38_T4/LVDS3B_5P/NOCDR/X4DQ49_X8DQ24_X16DQ12_X32DQ6</text>
<text x="187.7" y="97">IO_3B_39_U5/LVDS3B_5N/NOCDR/X4DQ49_X8DQ24_X16DQ12_X32DQ6</text>
<text x="183.2" y="106.4">M4</text>
<text x="183.3" y="103.9">U8</text>
<text x="187.7" y="107.2">IO_3B_35_M4/LVDS3B_7N/NOCDR/X4DQ50_X8DQ25_X16DQ12_X32DQ6</text>
<text x="187.7" y="104.6">IO_3B_36_U8/LVDS3B_6P/CDR/X4DQ49_X8DQ24_X16DQS12/CQ12_X32DQ6</text>
<text x="187.7" y="102.1">IO_3B_37_V8/LVDS3B_6N/CDR/X4DQ49_X8DQ24_X16DQSN12/CQN12_X32DQ6</text>
<text x="183.2" y="109">M3</text>
<text x="183.3" y="111.5">L4</text>
<text x="187.7" y="112.3">IO_3B_33_L4/LVDS3B_8N/CDR/X4DQSN50_X8DQ25_X16DQ12_X32DQ6</text>
<text x="187.7" y="109.7">IO_3B_34_M3/LVDS3B_7P/NOCDR/X4DQ50_X8DQ25_X16DQ12_X32DQ6</text>
<text x="183.3" y="114">K4</text>
<text x="183.3" y="119.1">N2</text>
<text x="183.3" y="116.6">N3</text>
<text x="187.7" y="114.8">IO_3B_32_K4/LVDS3B_8P/CDR/X4DQS50_X8DQ25_X16DQ12_X32DQ6</text>
<text x="187.7" y="119.9">IO_3B_30_N2/LVDS3B_9P/NOCDR/X4DQ50_X8DQ25_X16DQ12_X32DQ6</text>
<text x="187.7" y="117.3">IO_3B_31_N3/LVDS3B_9N/NOCDR/X4DQ50_X8DQ25_X16DQ12_X32DQ6</text>
<text x="183.3" y="124.2">H2</text>
<text x="183.4" y="121.7">J3</text>
<text x="187.7" y="125">IO_3B_28_H2/PLL_3B_CLKOUT1P,PLL_3B_CLKOUT1,PLL_3B_FB1/LVDS3B_10P/CDR/X4DQS51_X8DQS25/CQ25_X16DQ12_X32DQ6</text>
<text x="187.7" y="122.4">IO_3B_29_J3/PLL_3B_CLKOUT1N/LVDS3B_10N/CDR/X4DQSN51_X8DQSN25/CQN25_X16DQ12_X32DQ6</text>
<text x="183.3" y="129.3">K2</text>
<text x="183.3" y="131.8">L3</text>
<text x="183.4" y="126.7">J2</text>
<text x="187.7" y="127.5">IO_3B_27_J2/LVDS3B_11N/NOCDR/X4DQ51_X8DQ25_X16DQ12_X32DQ6</text>
<text x="187.7" y="130">IO_3B_26_K2/RZQ_3B/LVDS3B_11P/NOCDR/X4DQ51_X8DQ25_X16DQ12_X32DQ6</text>
<text x="183.2" y="136.9">M1</text>
<text x="183.3" y="134.4">L2</text>
<text x="187.7" y="135.1">IO_3B_24_L2/CLK_3B_1P/LVDS3B_12P/CDR/X4DQ51_X8DQ25_X16DQ12_X32DQ6</text>
<text x="187.7" y="132.6">IO_3B_25_L3/CLK_3B_1N/LVDS3B_12N/CDR/X4DQ51_X8DQ25_X16DQ12_X32DQ6</text>
<text x="187.7" y="137.7">IO_3B_23_M1/CLK_3B_0N/LVDS3B_13N/NOCDR/X4DQ52_X8DQ26_X16DQ13_X32DQ6</text>
<text x="183.2" y="142">G1</text>
<text x="183.3" y="139.4">N1</text>
<text x="187.7" y="142.7">IO_3B_21_G1/LVDS3B_14N/CDR/X4DQSN52_X8DQ26_X16DQ13_X32DQSN6/CQN6</text>
<text x="187.7" y="140.2">IO_3B_22_N1/CLK_3B_0P/LVDS3B_13P/NOCDR/X4DQ52_X8DQ26_X16DQ13_X32DQ6</text>
<text x="183.3" y="144.5">H1</text>
<text x="183.3" y="149.6">R2</text>
<text x="183.3" y="147.1">P2</text>
<text x="187.7" y="145.3">IO_3B_20_H1/LVDS3B_14P/CDR/X4DQS52_X8DQ26_X16DQ13_X32DQS6/CQ6</text>
<text x="187.7" y="147.8">IO_3B_19_P2/PLL_3B_CLKOUT0N/LVDS3B_15N/NOCDR/X4DQ52_X8DQ26_X16DQ13_X32DQ6</text>
<text x="183.3" y="154.7">T2</text>
<text x="183.3" y="152.1">T3</text>
<text x="187.7" y="150.4">IO_3B_18_R2/PLL_3B_CLKOUT0P,PLL_3B_CLKOUT0,PLL_3B_FB0/LVDS3B_15P/NOCDR/X4DQ52_X8DQ26_X16DQ13_X32DQ6</text>
<text x="187.7" y="155.4">IO_3B_16_T2/LVDS3B_16P/CDR/X4DQS53_X8DQS26/CQ26_X16DQ13_X32DQ6</text>
<text x="187.7" y="152.9">IO_3B_17_T3/LVDS3B_16N/CDR/X4DQSN53_X8DQSN26/CQN26_X16DQ13_X32DQ6</text>
<text x="183.3" y="157.2">K1</text>
<text x="183.3" y="159.8">L1</text>
<text x="187.7" y="158">IO_3B_15_K1/LVDS3B_17N/NOCDR/X4DQ53_X8DQ26_X16DQ13_X32DQ6</text>
<text x="187.7" y="160.5">IO_3B_14_L1/LVDS3B_17P/NOCDR/X4DQ53_X8DQ26_X16DQ13_X32DQ6</text>
<text x="183.3" y="162.3">R1</text>
<text x="183.3" y="167.4">U4</text>
<text x="183.3" y="164.8">T1</text>
<text x="187.7" y="163.1">IO_3B_13_R1/LVDS3B_18N/CDR/X4DQ53_X8DQ26_X16DQSN13/CQN13_X32DQ6</text>
<text x="187.7" y="165.6">IO_3B_12_T1/LVDS3B_18P/CDR/X4DQ53_X8DQ26_X16DQS13/CQ13_X32DQ6</text>
<text x="183.3" y="172.5">U1</text>
<text x="183.3" y="169.9">U3</text>
<text x="187.7" y="173.2">IO_3B_9_U1/LVDS3B_20N/CDR/X4DQSN54_X8DQ27_X16DQ13_X32DQ6</text>
<text x="187.7" y="170.7">IO_3B_10_U3/LVDS3B_19P/NOCDR/X4DQ54_X8DQ27_X16DQ13_X32DQ6</text>
<text x="187.7" y="168.1">IO_3B_11_U4/LVDS3B_19N/NOCDR/X4DQ54_X8DQ27_X16DQ13_X32DQ6</text>
<text x="183.3" y="175">V1</text>
<text x="183.3" y="177.5">V7</text>
<text x="187.7" y="175.8">IO_3B_8_V1/LVDS3B_20P/CDR/X4DQS54_X8DQ27_X16DQ13_X32DQ6</text>
<text x="187.7" y="178.3">IO_3B_7_V7/LVDS3B_21N/NOCDR/X4DQ54_X8DQ27_X16DQ13_X32DQ6</text>
<text x="183.3" y="180.1">U6</text>
<text x="183.3" y="185.2">V5</text>
<text x="183.3" y="182.6">V6</text>
<text x="187.7" y="180.8">IO_3B_6_U6/LVDS3B_21P/NOCDR/X4DQ54_X8DQ27_X16DQ13_X32DQ6</text>
<text x="187.7" y="185.9">IO_3B_4_V5/LVDS3B_22P/CDR/X4DQS55_X8DQS27/CQ27_X16DQ13_X32DQ6</text>
<text x="187.7" y="183.4">IO_3B_5_V6/LVDS3B_22N/CDR/X4DQSN55_X8DQSN27/CQN27_X16DQ13_X32DQ6</text>
<text x="183.1" y="190.2">W2</text>
<text x="183.3" y="187.7">V2</text>
<text x="187.7" y="188.5">IO_3B_3_V2/LVDS3B_23N/NOCDR/X4DQ55_X8DQ27_X16DQ13_X32DQ6</text>
<text x="187.7" y="191">IO_3B_2_W2/LVDS3B_23P/NOCDR/X4DQ55_X8DQ27_X16DQ13_X32DQ6</text>
<text x="183.1" y="195.3">W3</text>
<text x="183.3" y="192.8">V3</text>
<text x="187.7" y="193.5">IO_3B_1_V3/LVDS3B_24N/CDR/X4DQ55_X8DQ27_X16DQ13_X32DQ6</text>
<text x="187.7" y="196.1">IO_3B_0_W3/LVDS3B_24P/CDR/X4DQ55_X8DQ27_X16DQ13_X32DQ6</text>
</g>
</svg>
